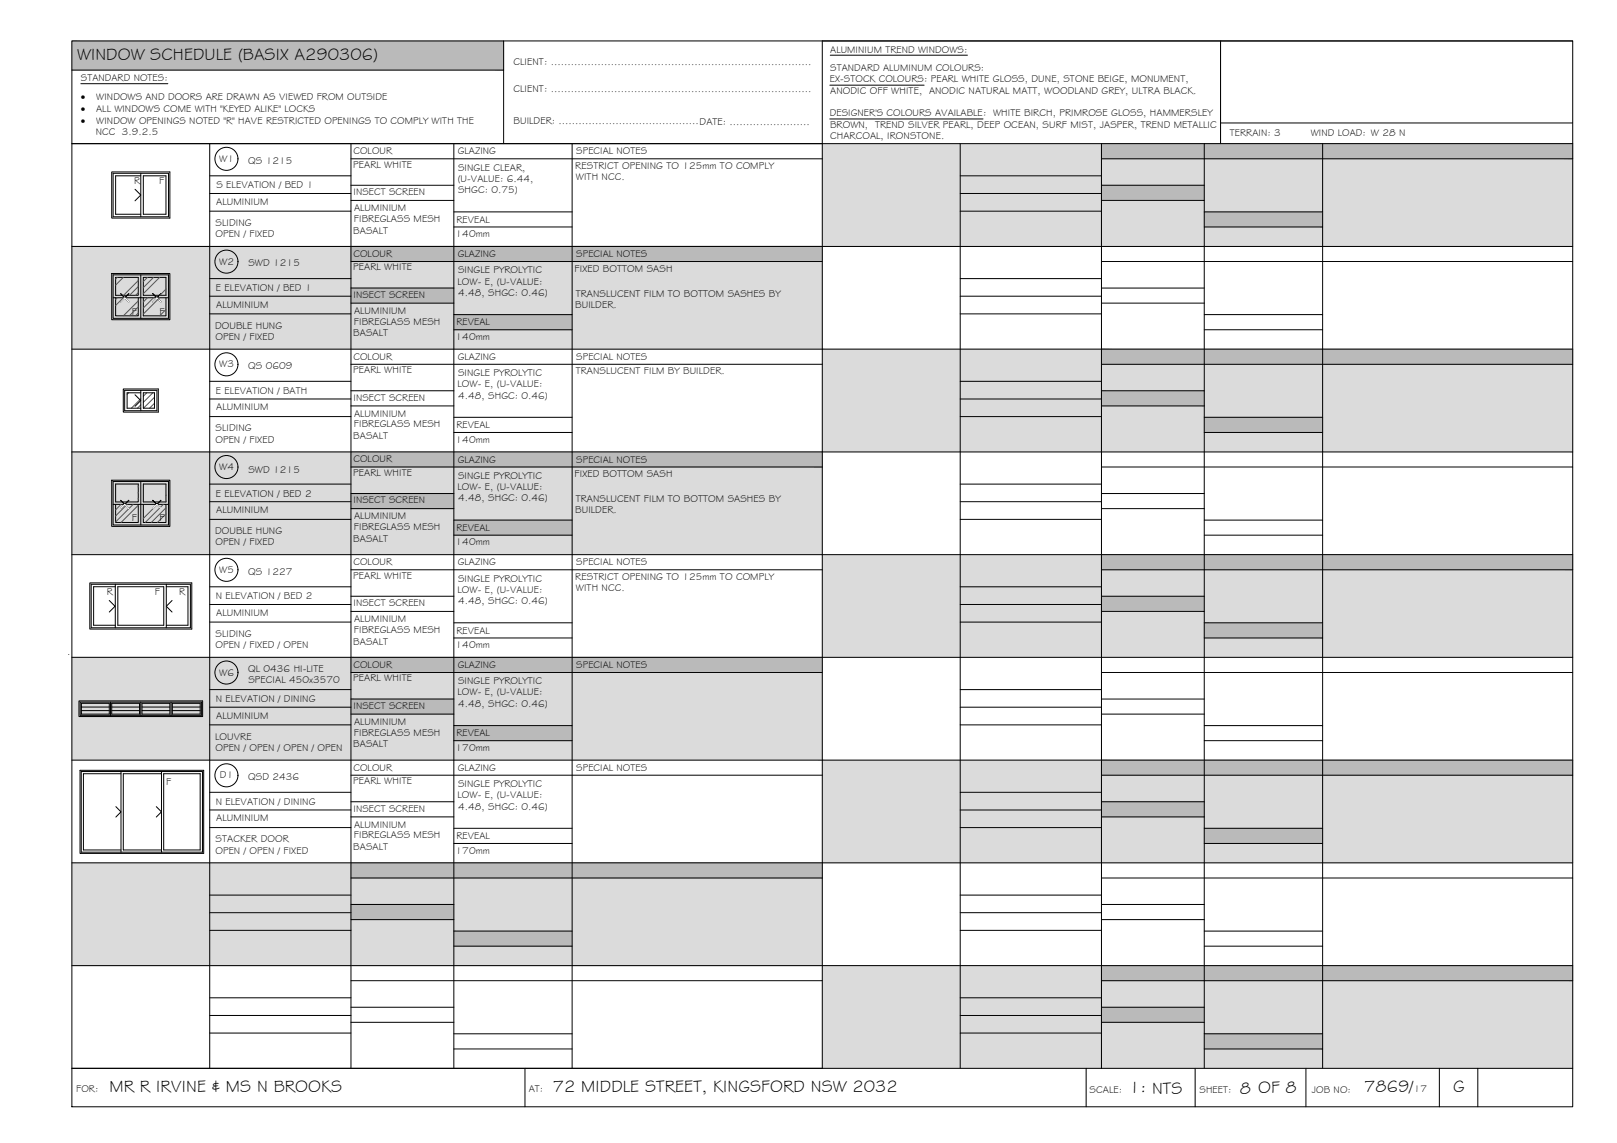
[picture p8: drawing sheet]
<svg xmlns="http://www.w3.org/2000/svg" width="420mm" height="297mm" viewBox="0 0 420 297" stroke-linecap="round" stroke-linejoin="round" font-family="sans-serif">
<!-- layer: WINDOW SCHEDULE HATCH -->
<g fill="#dbdbdb" stroke="#dbdbdb" stroke-width=".26">
<path d="M213.7 37.3l195 26.7v-26.7zM213.7 37.3l195 26.7h-195z"/>
<path d="M18.7 64l195 26.7v-26.7zM18.7 64l195 26.7h-195z"/>
<path d="M213.7 90.7l195 26.7v-26.7zM213.7 90.7l195 26.7h-195z"/>
<path d="M18.7 117.4l195 26.7v-26.7zM18.7 117.4l195 26.7h-195z"/>
<path d="M213.7 144.1l195 26.7v-26.7zM213.7 144.1l195 26.7h-195z"/>
<path d="M18.7 170.8l195 26.7v-26.7zM18.7 170.8l195 26.7h-195z"/>
<path d="M213.7 197.5l195 26.7v-26.7zM213.7 197.5l195 26.7h-195z"/>
<path d="M18.7 224.2l195 26.7v-26.7zM18.7 224.2l195 26.7h-195z"/>
<path d="M213.7 250.9l195 26.7v-26.7zM213.7 250.9l195 26.7h-195z"/>
</g>
<!-- layer: WINDOWS -->
<g fill="none" stroke="#000" stroke-width=".26">
<path d="M29.4 45h14.4v11.3h-14.4zM35.1 49.2l1.5 1.5-1.5 1.5M36.6 45.7h-6.6v10h6.6M36.6 45v11.3M37.2 45.7h5.9v10h-5.9zM29.4 71.4h14.4v11.3h-14.4zM29.4 77.4h14.4M30 77.4v4.7h5.9v-4.7M30 72.1h5.9v4.6h-5.9zM31.4 76.3l2.1 2.1M33.5 76.3l-2.1 2.1M36.6 71.4v11.3"/>
<path d="M37.2 77.4v4.7h5.9v-4.7M37.2 72.1h5.9v4.6h-5.9zM39.7 76.3l2.1 2.1-2.1-2.1M41.8 76.3l-2.1 2.1M32.4 101.4h8.4v5.3h-8.4zM35.1 102.6l1.5 1.5-1.5 1.5M36.6 101.4v5.3M36.6 102.1h-3.6v4h3.6M37.2 102.1h2.9v4h-2.9zM29.4 125.1h14.4v11.3h-14.4zM29.4 131.1h14.4M30 131.1v4.7h5.9v-4.7"/>
<path d="M30 125.8h5.9v4.6h-5.9zM31.4 130l2.1 2.2M33.5 130l-2.1 2.2M36.6 125.1v11.3M37.2 131.1v4.7h5.9v-4.7M37.2 125.8h5.9v4.6h-5.9zM39.7 130l2.1 2.2-2.1-2.2M41.8 130l-2.1 2.2M23.7 151.8h25.8v11.3h-25.8zM28.4 156.1l1.5 1.5-1.5 1.5M30 152.5h-5.7v10h5.7M30 151.8v11.3"/>
<path d="M30.6 152.5h12v10h-12zM43.2 152.5h5.6v10h-5.6M43.2 151.8v11.3M44.7 156.1l-1.5 1.5 1.5 1.5M20.8 182.5h31.5v3.4h-31.5zM21.2 184.7h7.2M21.2 183.7h7.2M21.2 182.8h7.2v2.8h-7.2zM28.7 182.5v3.4M29 184.7h7.3M29 183.7h7.3M29 182.8h7.3v2.8h-7.3z"/>
<path d="M36.6 182.5v3.4M36.9 184.7h7.2M36.9 183.7h7.2M36.9 182.8h7.2v2.8h-7.2zM44.5 182.5v3.4M44.8 184.7h7.2M44.8 183.7h7.2M44.8 182.8h7.2v2.8h-7.2zM21.1 200.5h31.5v21h-31.5zM30.1 209.6l1.3 1.4-1.3 1.3M31.4 201.1h-9.7v19.8h9.7M31.4 200.5v21"/>
<path d="M40.6 209.6l1.4 1.4-1.4 1.3M42 201.1h-10v19.8h10M42 200.5v21M42.5 201.1h9.5v19.8h-9.5z"/>
<circle cx="58.8" cy="41.3" r="3"/>
<circle cx="58.8" cy="68" r="3"/>
<circle cx="58.8" cy="94.7" r="3"/>
<circle cx="58.8" cy="121.4" r="3"/>
<circle cx="58.8" cy="148.1" r="3"/>
<circle cx="58.8" cy="174.8" r="3"/>
<circle cx="58.8" cy="201.5" r="3"/>
</g>
<!-- layer: NEWWORK -->
<path d="M29 44.7h15.1v12h-15.1zM29 71.1h15.1v12h-15.1zM32 101.1h9.1v6h-9.1zM29 124.8h15.1v12h-15.1zM23.3 151.5h26.5v12h-26.5zM20.5 182.2h32.1v4h-32.1zM20.8 200.2h32.1v21.6h-32.1z" fill="none" stroke="#000" stroke-width=".26"/>
<!-- layer: MASK -->
<path d="M31.4 78.4l1-1 1.1 1M39.7 78.4l1.1-1 1 1M31.4 132.2l1-1.1 1.1 1.1M39.7 132.2l1.1-1.1 1 1.1" fill="none" stroke="#fff" stroke-width=".3"/>
<!-- layer: WINDOW SCHEDULE HATCH -->
<g fill="#bababa" stroke="#bababa" stroke-width=".26">
<path d="M18.7 10.6l112.2 7.6v-7.6zM18.7 10.6l112.2 7.6h-112.2z"/>
<path d="M286.2 37.3l122.5 4v-4zM286.2 37.3l122.5 4h-122.5z"/>
<path d="M286.2 48.1l26.7 4v-4zM286.2 48.1l26.7 4h-26.7z"/>
<path d="M312.9 55.1l30.8 3.9v-3.9zM312.9 55.1l30.8 3.9h-30.8z"/>
<path d="M91.2 64l122.5 4v-4zM91.2 64l122.5 4h-122.5z"/>
<path d="M91.2 74.9l26.7 3.9v-3.9zM91.2 74.9l26.7 3.9h-26.7z"/>
<path d="M117.9 81.8l30.8 3.9v-3.9zM117.9 81.8l30.8 3.9h-30.8z"/>
<path d="M286.2 90.7l122.5 4v-4zM286.2 90.7l122.5 4h-122.5z"/>
<path d="M286.2 101.6l26.7 3.9v-3.9zM286.2 101.6l26.7 3.9h-26.7z"/>
<path d="M312.9 108.5l30.8 3.9v-3.9zM312.9 108.5l30.8 3.9h-30.8z"/>
<path d="M91.2 117.4l122.5 4v-4zM91.2 117.4l122.5 4h-122.5z"/>
<path d="M91.2 128.3l26.7 3.9v-3.9zM91.2 128.3l26.7 3.9h-26.7z"/>
<path d="M117.9 135.2l30.8 3.9v-3.9zM117.9 135.2l30.8 3.9h-30.8z"/>
<path d="M286.2 144.1l122.5 4v-4zM286.2 144.1l122.5 4h-122.5z"/>
<path d="M286.2 155l26.7 3.9v-3.9zM286.2 155l26.7 3.9h-26.7z"/>
<path d="M312.9 161.9l30.8 3.9v-3.9zM312.9 161.9l30.8 3.9h-30.8z"/>
<path d="M91.2 170.8l122.5 4v-4zM91.2 170.8l122.5 4h-122.5z"/>
<path d="M91.2 181.6l26.7 4v-4zM91.2 181.6l26.7 4h-26.7z"/>
<path d="M117.9 188.6l30.8 3.9v-3.9zM117.9 188.6l30.8 3.9h-30.8z"/>
<path d="M286.2 197.5l122.5 4v-4zM286.2 197.5l122.5 4h-122.5z"/>
<path d="M286.2 208.4l26.7 3.9v-3.9zM286.2 208.4l26.7 3.9h-26.7z"/>
<path d="M312.9 215.3l30.8 3.9v-3.9zM312.9 215.3l30.8 3.9h-30.8z"/>
<path d="M91.2 224.2l122.5 4v-4zM91.2 224.2l122.5 4h-122.5z"/>
<path d="M91.2 235l26.7 4v-4zM91.2 235l26.7 4h-26.7z"/>
<path d="M117.9 242l30.8 3.9v-3.9zM117.9 242l30.8 3.9h-30.8z"/>
<path d="M286.2 250.9l122.5 4v-4zM286.2 250.9l122.5 4h-122.5z"/>
<path d="M286.2 261.8l26.7 3.9v-3.9zM286.2 261.8l26.7 3.9h-26.7z"/>
<path d="M312.9 268.7l30.8 3.9v-3.9zM312.9 268.7l30.8 3.9h-30.8z"/>
</g>
<!-- layer: BORDER -->
<g fill="none" stroke="#000" stroke-width=".26">
<path d="M18.7 10.6h390v277h-390zM18.7 18.2h112.2M130.9 10.6v26.7M317.1 10.6v26.7M408.7 10.6h-195v267M18.7 37.3h390M54.5 37.3v240.3M91.2 37.3v240.3M117.9 37.3v240.3M148.7 37.3v240.3M249.5 37.3v240.3M286.2 37.3v240.3"/>
<path d="M312.9 37.3v240.3M317.1 32h91.6M343.7 37.3v240.3M54.5 45.7h36.7M54.5 50.3h36.7M54.5 54.9h36.7M91.2 41.3h122.5M91.2 48.1h26.7M91.2 52.1h26.7M117.9 55.1h30.8M117.9 59h30.8M249.5 45.7h36.7"/>
<path d="M249.5 50.3h36.7M249.5 54.9h36.7M286.2 41.3h122.5M286.2 48.1h26.7M286.2 52.1h26.7M312.9 55.1h30.8M312.9 59h30.8M18.7 64h390M54.5 72.4h36.7M54.5 77h36.7M91.2 68h122.5M91.2 74.9h26.7"/>
<path d="M91.2 78.8h26.7M249.5 72.4h36.7M249.5 77h36.7M286.2 68h122.5M286.2 74.9h26.7M286.2 78.8h26.7M18.7 90.7h390M54.5 81.6h36.7M54.5 99.1h36.7M91.2 94.7h122.5M117.9 81.8h30.8M117.9 85.7h30.8"/>
<path d="M249.5 81.6h36.7M249.5 99.1h36.7M286.2 94.7h122.5M312.9 81.8h30.8M312.9 85.7h30.8M18.7 117.4h390M54.5 103.7h36.7M54.5 108.3h36.7M91.2 101.6h26.7M91.2 105.5h26.7M117.9 108.5h30.8M117.9 112.4h30.8"/>
<path d="M249.5 103.7h36.7M249.5 108.3h36.7M286.2 101.6h26.7M286.2 105.5h26.7M312.9 108.5h30.8M312.9 112.4h30.8M54.5 125.8h36.7M54.5 130.4h36.7M54.5 135h36.7M91.2 121.4h122.5M91.2 128.3h26.7M91.2 132.2h26.7"/>
<path d="M117.9 135.2h30.8M117.9 139.1h30.8M249.5 125.8h36.7M249.5 130.4h36.7M249.5 135h36.7M286.2 121.4h122.5M286.2 128.3h26.7M286.2 132.2h26.7M312.9 135.2h30.8M312.9 139.1h30.8M18.7 144.1h390M54.5 152.5h36.7"/>
<path d="M54.5 157.1h36.7M91.2 148.1h122.5M91.2 155h26.7M91.2 158.9h26.7M249.5 152.5h36.7M249.5 157.1h36.7M286.2 148.1h122.5M286.2 155h26.7M286.2 158.9h26.7M18.7 170.8h390M54.5 161.7h36.7M54.5 179.2h36.7"/>
<path d="M91.2 174.8h122.5M117.9 161.9h30.8M117.9 165.8h30.8M249.5 161.7h36.7M249.5 179.2h36.7M286.2 174.8h122.5M312.9 161.9h30.8M312.9 165.8h30.8M18.7 197.5h390M54.5 183.8h36.7M54.5 188.4h36.7M91.2 181.7h26.7"/>
<path d="M91.2 185.6h26.7M117.9 188.6h30.8M117.9 192.5h30.8M249.5 183.8h36.7M249.5 188.4h36.7M286.2 181.7h26.7M286.2 185.6h26.7M312.9 188.6h30.8M312.9 192.5h30.8M54.5 205.9h36.7M54.5 210.5h36.7M54.5 215.1h36.7"/>
<path d="M91.2 201.5h122.5M91.2 208.4h26.7M91.2 212.3h26.7M117.9 215.3h30.8M117.9 219.2h30.8M249.5 205.9h36.7M249.5 210.5h36.7M249.5 215.1h36.7M286.2 201.5h122.5M286.2 208.4h26.7M286.2 212.3h26.7M312.9 215.3h30.8"/>
<path d="M312.9 219.2h30.8M18.7 224.2h390M54.5 232.6h36.7M54.5 237.2h36.7M91.2 228.2h122.5M91.2 235h26.7M91.2 239h26.7M249.5 232.6h36.7M249.5 237.2h36.7M286.2 228.2h122.5M286.2 235h26.7M286.2 239h26.7"/>
<path d="M18.7 250.9h390M54.5 241.8h36.7M54.5 259.3h36.7M91.2 254.9h122.5M117.9 242h30.8M117.9 245.9h30.8M249.5 241.8h36.7M249.5 259.3h36.7M286.2 254.9h122.5M312.9 242h30.8M312.9 245.9h30.8M18.7 277.6h390"/>
<path d="M54.5 263.9h36.7M54.5 268.5h36.7M91.2 261.8h26.7M91.2 265.7h26.7M117.9 268.7h30.8M117.9 272.6h30.8M136.4 277.6v10M249.5 263.9h36.7M249.5 268.5h36.7M282.2 277.6v10M286.2 261.8h26.7M286.2 265.7h26.7"/>
<path d="M310.5 277.6v10M312.9 268.7h30.8M312.9 272.6h30.8M339.3 277.6v10M374 277.6v10M384 277.6v10"/>
</g>
<!-- layer: TEXT -->
<path d="M215.7 14.3h35.7M21 21.8h22.6M215.6 30.9h39.8M215.6 22.1h24.5" fill="none" stroke="#000" stroke-width=".26"/>
<!-- layer: HATCH -->
<g fill="none" stroke="#545454" stroke-width=".26">
<path d="M30.5 72.1l-.5 .4M30.5 77.4l-.5 .4M32 72.1l-2 2M32 77.4l-2 2M35.9 72.9l-3.8 3.8M35.9 74.5l-2.2 2.2M35.9 76l-.7 .7M35.9 78.2l-3.8 3.8M35.9 79.8l-2.2 2.2M38.3 72.1l-1.1 1.1M38.3 77.4l-1.1 1.1M39.9 72.1l-2.7 2.7"/>
<path d="M39.9 77.4l-2.7 2.6M41.5 72.1l-4.3 4.2M41.5 77.4l-4.3 4.2M43.1 75.1l-1.6 1.6M43.1 76.7h.1M35.9 81.3l-.7 .7M43.1 80.4l-1.6 1.6M43.1 82h.1M33.4 102.1l-.4 .4M36.6 103.6l-2.5 2.5M36.6 105.2l-.9 .9M38.1 102.1l-.9 .9"/>
<path d="M39.7 102.1l-2.5 2.5M40.1 103.2l-2.8 2.9M40.1 104.8l-1.3 1.3M31.4 131.1l-1.4 1.4M33 131.1l-3 3M34.6 131.1l-4.6 4.6M35.9 126.6h.1M35.9 128.2h.1M35.9 129.7h.1M35.9 131.3l-4.4 4.5M40.9 131.1l-3.7 3.6M42.4 131.1l-4.7 4.7"/>
<path d="M43.1 128.8h.1M43.1 130.4h.1M43.1 132l-3.8 3.8M43.1 133.6l-2.2 2.2"/>
</g>
<g font-size="4.5">
<text x="20" y="15.6">WINDOW SCHEDULE (BASIX A290306)</text>
<text x="28.5" y="283.7">MR R IRVINE &amp; MS N BROOKS</text>
<text x="143.6" y="283.7">72 MIDDLE STREET, KINGSFORD NSW 2032</text>
<text x="293.4" y="284">1: NTS</text>
<text x="322.2" y="284.2">8 OF 8</text>
<text x="354.5" y="283.8">7869/</text>
<text x="377.6" y="283.8">G</text>
</g>
<g font-size="2.6">
<text x="133.4" y="16.9">CLIENT: ..............................................................................</text>
<text x="215.7" y="13.6">ALUMINIUM TREND WINDOWS:</text>
<text x="21" y="21.1">STANDARD NOTES:</text>
<text x="215.6" y="21.4">EX-STOCK COLOURS: PEARL WHITE GLOSS, DUNE, STONE BEIGE, MONUMENT,</text>
<text x="215.7" y="18.5">STANDARD ALUMINUM COLOURS:</text>
<text x="21" y="26.1">·</text>
<text x="21" y="29.1">·</text>
<text x="25" y="29.1">ALL WINDOWS COME WITH &quot;KEYED ALIKE&quot; LOCKS</text>
<text x="25" y="26.1">WINDOWS AND DOORS ARE DRAWN AS VIEWED FROM OUTSIDE</text>
<text x="133.4" y="24">CLIENT: ..............................................................................</text>
<text x="215.7" y="24.4">ANODIC OFF WHITE, ANODIC NATURAL MATT, WOODLAND GREY, ULTRA BLACK.</text>
<text x="21" y="32.1">·</text>
<text x="24.9" y="35.1">NCC 3.9.2.5</text>
<text x="25" y="32.1">WINDOW OPENINGS NOTED &quot;R&quot; HAVE RESTRICTED OPENINGS TO COMPLY WITH THE</text>
<text x="133.4" y="32.3">BUILDER: ..........................................DATE: ........................</text>
<text x="215.6" y="30.2">DESIGNER'S COLOURS AVAILABLE: WHITE BIRCH, PRIMROSE GLOSS, HAMMERSLEY</text>
<text x="215.7" y="33.2">BROWN, TREND SILVER PEARL, DEEP OCEAN, SURF MIST, JASPER, TREND METALLIC</text>
<text x="319.6" y="35.4">TERRAIN: 3</text>
<text x="340.6" y="35.4">WIND LOAD: W 28 N</text>
<text x="91.8" y="40.1">COLOUR</text>
<text x="119" y="40.1">GLAZING</text>
<text x="149.7" y="40.1">SPECIAL NOTES</text>
<text x="215.7" y="36.1">CHARCOAL, IRONSTONE.</text>
<text x="34.8" y="47.9">R</text>
<text x="41.4" y="47.9">F</text>
<text x="57" y="42.1">W1</text>
<text x="64.5" y="42.6">QS 1215</text>
<text x="91.8" y="43.5">PEARL WHITE</text>
<text x="118.9" y="47.2">(U-VALUE: 6.44,</text>
<text x="119" y="44.3">SINGLE CLEAR,</text>
<text x="149.5" y="43.9">RESTRICT OPENING TO 125mm TO COMPLY</text>
<text x="149.6" y="46.8">WITH NCC.</text>
<text x="56.2" y="53.2">ALUMINIUM</text>
<text x="56.2" y="49">S ELEVATION / BED 1</text>
<text x="91.8" y="50.7">INSECT SCREEN</text>
<text x="119" y="50.2">SHGC: 0.75)</text>
<text x="56" y="58.7">SLIDING</text>
<text x="92" y="57.7">FIBREGLASS MESH</text>
<text x="92" y="54.9">ALUMINIUM</text>
<text x="118.6" y="57.9">REVEAL</text>
<text x="56" y="61.6">OPEN / FIXED</text>
<text x="91.8" y="60.7">BASALT</text>
<text x="118.4" y="61.7">140mm</text>
<text x="57" y="68.8">W2</text>
<text x="64.5" y="69.3">SWD 1215</text>
<text x="91.8" y="70.2">PEARL WHITE</text>
<text x="91.8" y="66.8">COLOUR</text>
<text x="119" y="66.9">GLAZING</text>
<text x="119" y="71">SINGLE PYROLYTIC</text>
<text x="149.3" y="70.6">FIXED BOTTOM SASH</text>
<text x="149.7" y="66.9">SPECIAL NOTES</text>
<text x="56.1" y="75.7">E ELEVATION / BED 1</text>
<text x="91.8" y="77.4">INSECT SCREEN</text>
<text x="118.9" y="73.9">LOW- E, (U-VALUE:</text>
<text x="119" y="76.9">4.48, SHGC: 0.46)</text>
<text x="149.6" y="77.1">TRANSLUCENT FILM TO BOTTOM SASHES BY</text>
<text x="34.2" y="81.8">F</text>
<text x="41.4" y="81.8">F</text>
<text x="56.2" y="79.9">ALUMINIUM</text>
<text x="92" y="81.6">ALUMINIUM</text>
<text x="149.4" y="80">BUILDER.</text>
<text x="55.9" y="85.4">DOUBLE HUNG</text>
<text x="56" y="88.3">OPEN / FIXED</text>
<text x="91.8" y="87.4">BASALT</text>
<text x="92" y="84.4">FIBREGLASS MESH</text>
<text x="118.4" y="88.3">140mm</text>
<text x="118.6" y="84.6">REVEAL</text>
<text x="57" y="95.5">W3</text>
<text x="64.5" y="96">QS 0609</text>
<text x="91.8" y="93.5">COLOUR</text>
<text x="119" y="93.5">GLAZING</text>
<text x="149.7" y="93.5">SPECIAL NOTES</text>
<text x="91.8" y="96.9">PEARL WHITE</text>
<text x="118.9" y="100.6">LOW- E, (U-VALUE:</text>
<text x="119" y="97.7">SINGLE PYROLYTIC</text>
<text x="149.6" y="97.3">TRANSLUCENT FILM BY BUILDER.</text>
<text x="56.1" y="102.4">E ELEVATION / BATH</text>
<text x="56.2" y="106.7">ALUMINIUM</text>
<text x="91.8" y="104.1">INSECT SCREEN</text>
<text x="119" y="103.6">4.48, SHGC: 0.46)</text>
<text x="56" y="112.1">SLIDING</text>
<text x="92" y="111.1">FIBREGLASS MESH</text>
<text x="92" y="108.3">ALUMINIUM</text>
<text x="118.6" y="111.3">REVEAL</text>
<text x="56" y="115">OPEN / FIXED</text>
<text x="91.8" y="114.1">BASALT</text>
<text x="118.4" y="115">140mm</text>
<text x="57" y="122.2">W4</text>
<text x="64.5" y="123">SWD 1215</text>
<text x="91.8" y="123.6">PEARL WHITE</text>
<text x="91.8" y="120.2">COLOUR</text>
<text x="119" y="120.3">GLAZING</text>
<text x="119" y="124.4">SINGLE PYROLYTIC</text>
<text x="149.3" y="124">FIXED BOTTOM SASH</text>
<text x="149.7" y="120.3">SPECIAL NOTES</text>
<text x="56.1" y="129.1">E ELEVATION / BED 2</text>
<text x="91.8" y="130.8">INSECT SCREEN</text>
<text x="118.9" y="127.4">LOW- E, (U-VALUE:</text>
<text x="119" y="130.3">4.48, SHGC: 0.46)</text>
<text x="149.6" y="130.5">TRANSLUCENT FILM TO BOTTOM SASHES BY</text>
<text x="34.2" y="135.5">F</text>
<text x="41.4" y="135.5">F</text>
<text x="56.2" y="133.3">ALUMINIUM</text>
<text x="92" y="137.8">FIBREGLASS MESH</text>
<text x="92" y="135">ALUMINIUM</text>
<text x="118.6" y="138">REVEAL</text>
<text x="149.4" y="133.4">BUILDER.</text>
<text x="55.9" y="138.8">DOUBLE HUNG</text>
<text x="56" y="141.7">OPEN / FIXED</text>
<text x="91.8" y="140.8">BASALT</text>
<text x="118.4" y="141.7">140mm</text>
<text x="57" y="148.9">W5</text>
<text x="64.5" y="149.4">QS 1227</text>
<text x="91.8" y="146.9">COLOUR</text>
<text x="119" y="147">GLAZING</text>
<text x="149.7" y="147">SPECIAL NOTES</text>
<text x="27.8" y="154.7">R</text>
<text x="40.2" y="154.7">F</text>
<text x="46.6" y="154.7">R</text>
<text x="56.1" y="155.8">N ELEVATION / BED 2</text>
<text x="91.8" y="150.3">PEARL WHITE</text>
<text x="118.9" y="154">LOW- E, (U-VALUE:</text>
<text x="119" y="151.1">SINGLE PYROLYTIC</text>
<text x="149.5" y="150.7">RESTRICT OPENING TO 125mm TO COMPLY</text>
<text x="149.6" y="153.6">WITH NCC.</text>
<text x="56.2" y="160">ALUMINIUM</text>
<text x="91.8" y="157.5">INSECT SCREEN</text>
<text x="92" y="161.7">ALUMINIUM</text>
<text x="119" y="157">4.48, SHGC: 0.46)</text>
<text x="56" y="165.5">SLIDING</text>
<text x="91.8" y="167.5">BASALT</text>
<text x="92" y="164.5">FIBREGLASS MESH</text>
<text x="118.6" y="164.7">REVEAL</text>
<text x="9" y="171.8">BASALT</text>
<text x="56" y="168.4">OPEN / FIXED / OPEN</text>
<text x="91.8" y="173.6">COLOUR</text>
<text x="118.4" y="168.4">140mm</text>
<text x="119" y="173.6">GLAZING</text>
<text x="149.7" y="173.7">SPECIAL NOTES</text>
<text x="57" y="175.6">W6</text>
<text x="64.5" y="174.5">QL 0436 HI-LITE</text>
<text x="64.5" y="177.5">SPECIAL 450x3570</text>
<text x="91.8" y="177">PEARL WHITE</text>
<text x="119" y="177.8">SINGLE PYROLYTIC</text>
<text x="56.1" y="182.5">N ELEVATION / DINING</text>
<text x="91.8" y="184.2">INSECT SCREEN</text>
<text x="118.9" y="180.7">LOW- E, (U-VALUE:</text>
<text x="119" y="183.7">4.48, SHGC: 0.46)</text>
<text x="56.2" y="186.7">ALUMINIUM</text>
<text x="92" y="191.2">FIBREGLASS MESH</text>
<text x="92" y="188.4">ALUMINIUM</text>
<text x="118.6" y="191.4">REVEAL</text>
<text x="55.9" y="192.2">LOUVRE</text>
<text x="56" y="195.1">OPEN / OPEN / OPEN / OPEN</text>
<text x="91.8" y="194.2">BASALT</text>
<text x="118.4" y="195.1">170mm</text>
<text x="43.2" y="203.9">F</text>
<text x="57.2" y="202.3">D1</text>
<text x="64.5" y="202.7">QSD 2436</text>
<text x="91.8" y="203.7">PEARL WHITE</text>
<text x="91.8" y="200.3">COLOUR</text>
<text x="119" y="200.4">GLAZING</text>
<text x="149.7" y="200.4">SPECIAL NOTES</text>
<text x="56.1" y="209.2">N ELEVATION / DINING</text>
<text x="118.9" y="207.4">LOW- E, (U-VALUE:</text>
<text x="119" y="204.5">SINGLE PYROLYTIC</text>
<text x="56.2" y="213.4">ALUMINIUM</text>
<text x="91.8" y="210.9">INSECT SCREEN</text>
<text x="92" y="215.1">ALUMINIUM</text>
<text x="119" y="210.4">4.48, SHGC: 0.46)</text>
<text x="56" y="221.8">OPEN / OPEN / FIXED</text>
<text x="56" y="218.9">STACKER DOOR</text>
<text x="91.8" y="220.9">BASALT</text>
<text x="92" y="217.9">FIBREGLASS MESH</text>
<text x="118.4" y="221.8">170mm</text>
<text x="118.6" y="218.1">REVEAL</text>
<text x="19.8" y="283.8">FOR:</text>
<text x="137.4" y="283.7">AT:</text>
<text x="283.1" y="284">SCALE:</text>
<text x="311.7" y="284">SHEET:</text>
<text x="340.9" y="284">JOB NO:</text>
<text x="367.4" y="283.8">17</text>
</g>
</svg>
